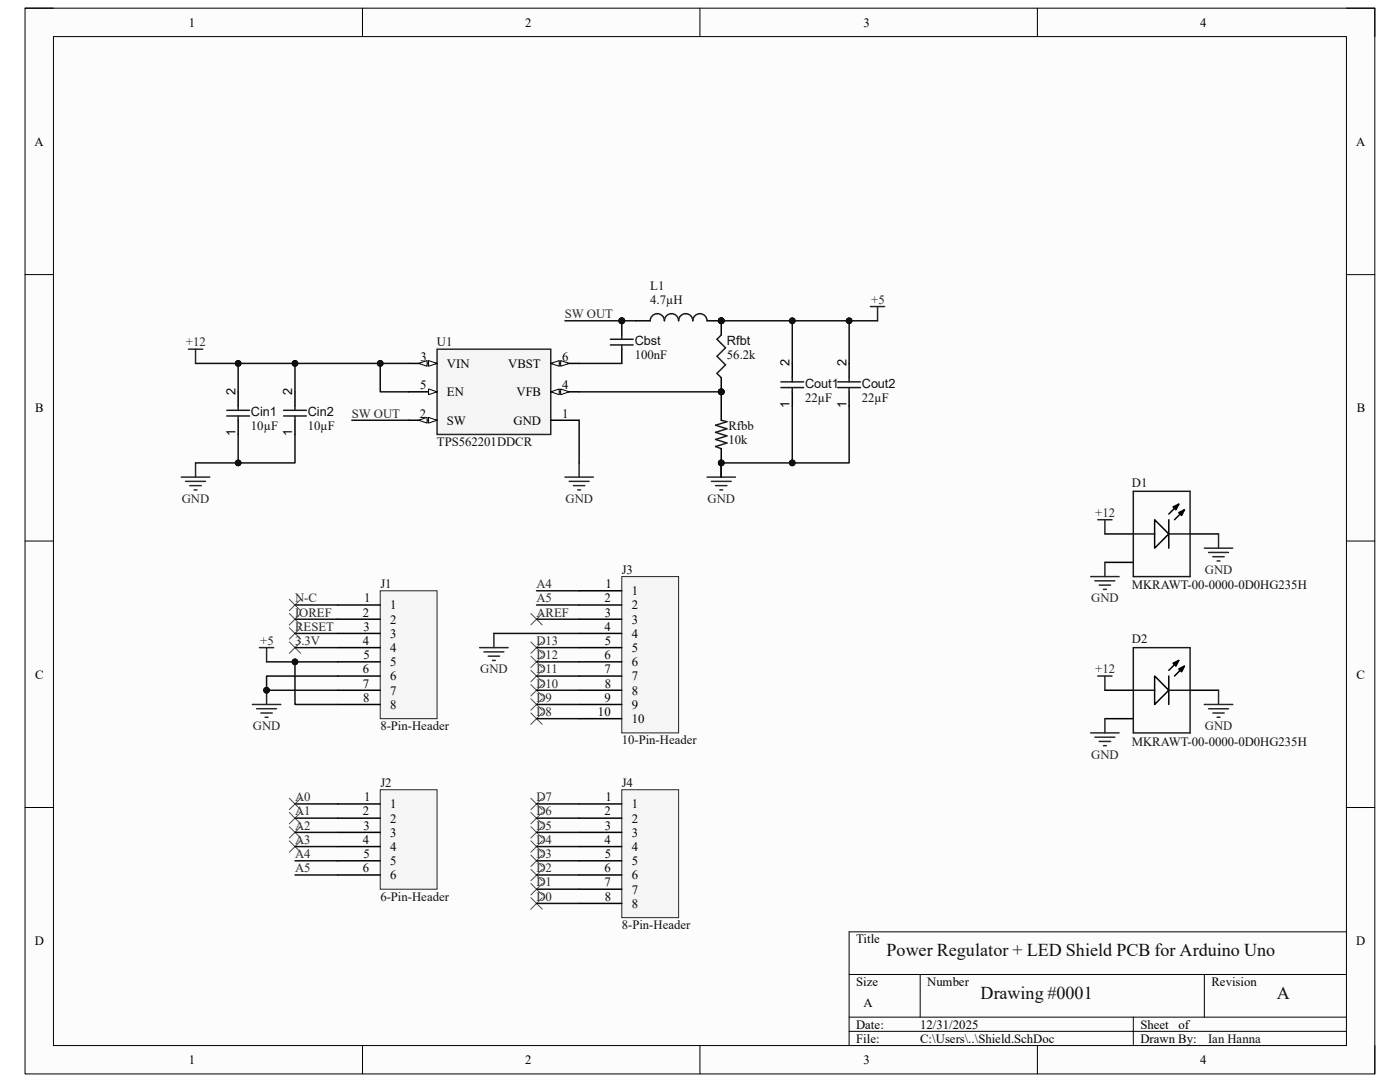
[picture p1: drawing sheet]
<svg xmlns="http://www.w3.org/2000/svg" width="279mm" height="216mm" viewBox="0 0 279 216" stroke-linecap="round" stroke-linejoin="round" font-family="sans-serif">
<path d="M5 1.6h269.4v212.7h-269.4z" fill-rule="evenodd" fill="#fcfcfc"/>
<path d="M5 1.6h269.4v212.7h-269.4z" fill="none" stroke="#000" stroke-width=".2"/>
<path d="M10.7 7.3h258v201.3h-258z" fill-rule="evenodd" fill="#fcfcfc"/>
<g fill="none" stroke="#000" stroke-width=".2">
<path d="M5 1.6h5.7M10.7 7.3h258v201.3h-258zM72.3 1.6v5.7M139.7 1.6v5.7M207 1.6v5.7M268.7 1.6h5.7v5.7M5 54.8h5.7M268.7 54.8h5.7M5 108h5.7M268.7 108h5.7M5 161.1h5.7M268.7 161.1h5.7"/>
<path d="M169.5 194.4h99.2M183.6 194.4v8.6M240.3 194.4v8.6M268.7 185.9h-99.2v22.7M72.3 208.6v5.7M139.7 208.6v5.7M169.5 203h99.2M169.5 205.8h99.2M207 208.6v5.7M226.2 203v5.6M274.4 208.6v5.7"/>
</g>
<path d="M220.5 106.5h5.7M220.5 112.2h5.7M237.5 106.5h5.7" fill="none" stroke="#000" stroke-width=".3"/>
<path d="M230.4 103.7l2.9 2.8-2.9 2.9z" fill="#fefefe"/>
<path d="M230.4 103.7l2.9 2.8-2.9 2.9zM233.3 103.7v5.7M234.1 101.2l1.1-.6-.5 1.1zM235.2 102.3l1.2-.6-.6 1.2zM235.2 100.6l-1.9 2M236.4 101.7l-2 2M220.5 137.7h5.7M237.5 137.7h5.7M220.5 143.4h5.7" fill="none" stroke="#000" stroke-width=".3"/>
<path d="M234.1 101.2l1.1-.6-.5 1.1zM235.2 102.3l1.2-.6-.6 1.2z" fill="#000"/>
<path d="M226.2 98h11.3v17.1h-11.3zM226.2 106.5h4.2M233.3 106.5h4.2" fill="none" stroke="#1c1c1c" stroke-width=".3"/>
<path d="M230.4 134.9l2.9 2.8-2.9 2.9z" fill="#fefefe"/>
<path d="M230.4 134.9l2.9 2.8-2.9 2.9zM233.3 134.9v5.7M234.1 132.3l1.1-.5-.5 1.1zM235.2 133.5l1.2-.6-.6 1.1zM235.2 131.8l-1.9 2M236.4 132.9l-2 2" fill="none" stroke="#000" stroke-width=".3"/>
<path d="M234.1 132.3l1.1-.5-.5 1.1zM235.2 133.5l1.2-.6-.6 1.1z" fill="#000"/>
<path d="M226.2 129.2h11.3v17h-11.3zM226.2 137.7h4.2M233.3 137.7h4.2" fill="none" stroke="#1c1c1c" stroke-width=".3"/>
<circle cx="143.9" cy="64" r=".57" fill="#0e0e0e"/>
<circle cx="143.9" cy="64" r=".57" fill="none" stroke="#0e0e0e" stroke-width=".2"/>
<path d="M126.9 64h2.9M141.1 64h2.8" fill="none" stroke="#000" stroke-width=".3"/>
<circle cx="143.9" cy="64" r=".57" fill="#0e0e0e"/>
<circle cx="143.9" cy="64" r=".57" fill="none" stroke="#0e0e0e" stroke-width=".2"/>
<path d="M129.8 64a1.42 1.42 0 0 1 1.4-1.4 1.42 1.42 0 0 1 1.4 1.4 1.42 1.42 0 0 1 1.4-1.4 1.42 1.42 0 0 1 1.4 1.4 1.42 1.42 0 0 1 1.4-1.4 1.42 1.42 0 0 1 1.5 1.4 1.42 1.42 0 0 1 1.4-1.4 1.42 1.42 0 0 1 1.4 1.4" fill="none" stroke="#1c1c1c" stroke-width=".3"/>
<path d="M87.2 69.7h22.7v17h-22.7z" fill-rule="evenodd" fill="#f5f5f5"/>
<path d="M87.2 69.7h22.7v17h-22.7z" fill="none" stroke="#262626" stroke-width=".3"/>
<path d="M81.6 72.5h5.6" fill="none" stroke="#000" stroke-width=".3"/>
<path d="M85.5 72l1.7 .5-1.7 .6z" fill="#fbfbfb"/>
<path d="M85.5 72l1.7 .5-1.7 .6z" fill="none" stroke="#000" stroke-width=".2"/>
<path d="M83.5 72.5l1.7-.6v1.2z" fill="#fbfbfb"/>
<path d="M83.5 72.5l1.7-.6v1.2z" fill="none" stroke="#000" stroke-width=".2"/>
<path d="M81.6 78.2h5.6" fill="none" stroke="#000" stroke-width=".3"/>
<path d="M85.5 77.6l1.7 .6-1.7 .6z" fill="#fbfbfb"/>
<path d="M85.5 77.6l1.7 .6-1.7 .6z" fill="none" stroke="#000" stroke-width=".2"/>
<path d="M81.6 83.9h5.6" fill="none" stroke="#000" stroke-width=".3"/>
<path d="M85.5 83.3l1.7 .6-1.7 .5z" fill="#fbfbfb"/>
<path d="M85.5 83.3l1.7 .6-1.7 .5z" fill="none" stroke="#000" stroke-width=".2"/>
<path d="M83.5 83.9l1.7-.6v1.1z" fill="#fbfbfb"/>
<path d="M83.5 83.9l1.7-.6v1.1z" fill="none" stroke="#000" stroke-width=".2"/>
<path d="M109.9 72.5h5.7" fill="none" stroke="#000" stroke-width=".3"/>
<path d="M109.9 72.5l1.7-.5v1.1z" fill="#fbfbfb"/>
<path d="M109.9 72.5l1.7-.5v1.1z" fill="none" stroke="#000" stroke-width=".2"/>
<path d="M111.9 72l1.7 .5-1.7 .6z" fill="#fbfbfb"/>
<path d="M111.9 72l1.7 .5-1.7 .6z" fill="none" stroke="#000" stroke-width=".2"/>
<path d="M109.9 78.2h5.7" fill="none" stroke="#000" stroke-width=".3"/>
<path d="M109.9 78.2l1.7-.6v1.2z" fill="#fbfbfb"/>
<path d="M109.9 78.2l1.7-.6v1.2z" fill="none" stroke="#000" stroke-width=".2"/>
<path d="M111.9 77.6l1.7 .6-1.7 .6z" fill="#fbfbfb"/>
<path d="M111.9 77.6l1.7 .6-1.7 .6z" fill="none" stroke="#000" stroke-width=".2"/>
<path d="M109.9 83.9h5.7" fill="none" stroke="#000" stroke-width=".3"/>
<circle cx="143.9" cy="64" r=".57" fill="#0e0e0e"/>
<circle cx="143.9" cy="64" r=".57" fill="none" stroke="#0e0e0e" stroke-width=".2"/>
<circle cx="143.9" cy="78.2" r=".57" fill="#0e0e0e"/>
<circle cx="143.9" cy="78.2" r=".57" fill="none" stroke="#0e0e0e" stroke-width=".2"/>
<path d="M143.9 64v2.8" fill="none" stroke="#000" stroke-width=".3"/>
<circle cx="143.9" cy="64" r=".57" fill="#0e0e0e"/>
<circle cx="143.9" cy="64" r=".57" fill="none" stroke="#0e0e0e" stroke-width=".2"/>
<path d="M143.9 75.4v2.8" fill="none" stroke="#000" stroke-width=".3"/>
<circle cx="143.9" cy="78.2" r=".57" fill="#0e0e0e"/>
<circle cx="143.9" cy="78.2" r=".57" fill="none" stroke="#0e0e0e" stroke-width=".2"/>
<path d="M143.9 66.8l-.8 .9 1.7 1.7-1.7 1.7 1.7 1.7-1.7 1.7 .8 .9" fill="none" stroke="#1c1c1c" stroke-width=".3"/>
<path d="M112.7 95.2h5.7M113.6 96h4M114.4 96.9h2.3M115.3 97.8h.6M115.6 92.4v2.8M141.1 95.2h5.7M142 96h3.9M142.8 96.9h2.3M143.7 97.8h.5M143.9 92.4v2.8" fill="none" stroke="#262626" stroke-width=".3"/>
<circle cx="143.9" cy="92.4" r=".57" fill="#0e0e0e"/>
<circle cx="143.9" cy="92.4" r=".57" fill="none" stroke="#0e0e0e" stroke-width=".2"/>
<g fill="none" stroke="#262626" stroke-width=".3">
<path d="M37.6 69.7h2.8M39 69.7v2.8M173.7 61.2h2.9M175.1 61.2v2.8M36.2 95.2h5.7M37 96h4M37.9 96.9h2.3M38.7 97.8h.6M39 92.4v2.8M217.7 115.1h5.6M218.5 115.9h4M219.1 103.7h2.8"/>
<path d="M219.4 116.8h2.2M220.2 117.6h.6M220.5 103.7v2.8M220.5 112.2v2.9M240.3 109.4h5.7M241.2 110.2h4M242.1 111.1h2.2M242.9 111.9h.6M243.2 106.5v2.9M219.1 134.9h2.8M220.5 134.9v2.8M243.2 137.7v2.9"/>
<path d="M217.7 146.2h5.6M218.5 147.1h4M219.4 147.9h2.2M220.2 148.8h.6M220.5 143.4v2.8M240.3 140.6h5.7M241.2 141.4h4M242.1 142.3h2.2M242.9 143.1h.6"/>
</g>
<path d="M75.9 157.6h11.3v19.8h-11.3z" fill-rule="evenodd" fill="#f5f5f5"/>
<path d="M75.9 157.6h11.3v19.8h-11.3z" fill="none" stroke="#262626" stroke-width=".2"/>
<path d="M67.4 160.4h8.5M67.4 163.3h8.5M67.4 166.1h8.5M67.4 168.9h8.5M67.4 171.8h8.5M67.4 174.6h8.5" fill="none" stroke="#000" stroke-width=".3"/>
<path d="M75.9 117.9h11.3v25.5h-11.3z" fill-rule="evenodd" fill="#f5f5f5"/>
<path d="M75.9 117.9h11.3v25.5h-11.3z" fill="none" stroke="#262626" stroke-width=".2"/>
<path d="M67.4 120.7h8.5M67.4 123.6h8.5M67.4 126.4h8.5M67.4 129.2h8.5M67.4 132.1h8.5M67.4 134.9h8.5M67.4 137.7h8.5M67.4 140.6h8.5" fill="none" stroke="#000" stroke-width=".3"/>
<path d="M124.1 157.6h11.3v25.5h-11.3z" fill-rule="evenodd" fill="#f5f5f5"/>
<path d="M124.1 157.6h11.3v25.5h-11.3z" fill="none" stroke="#262626" stroke-width=".2"/>
<path d="M115.6 160.4h8.5M115.6 163.3h8.5M115.6 166.1h8.5M115.6 168.9h8.5M115.6 171.8h8.5M115.6 174.6h8.5M115.6 177.4h8.5M115.6 180.3h8.5" fill="none" stroke="#000" stroke-width=".3"/>
<path d="M53.2 137.7v2.9M50.4 140.6h5.6M51.2 141.4h4M52.1 142.3h2.2M52.9 143.1h.6" fill="none" stroke="#262626" stroke-width=".3"/>
<circle cx="53.2" cy="137.7" r=".57" fill="#0e0e0e"/>
<circle cx="53.2" cy="137.7" r=".57" fill="none" stroke="#0e0e0e" stroke-width=".2"/>
<path d="M51.8 129.2h2.8M53.2 129.2v2.9M95.7 129.2h5.7M96.6 130.1h4M97.4 130.9h2.3M98.3 131.8h.6M98.6 126.4v2.8" fill="none" stroke="#262626" stroke-width=".3"/>
<g fill="none" stroke="#4c4c4c" stroke-width=".2">
<path d="M57.7 119.6l2.3 2.3M60 119.6l-2.3 2.3M57.7 122.4l2.3 2.3M57.7 125.3l2.3 2.2M57.7 128.1l2.3 2.3M60 122.4l-2.3 2.3M60 125.3l-2.3 2.2M60 128.1l-2.3 2.3M105.9 122.4l2.3 2.3M105.9 128.1l2.3 2.3M105.9 130.9l2.3 2.3M105.9 133.8l2.3 2.2"/>
<path d="M105.9 136.6l2.3 2.3M105.9 139.4l2.3 2.3M108.2 122.4l-2.3 2.3M108.2 128.1l-2.3 2.3M108.2 130.9l-2.3 2.3M108.2 133.8l-2.3 2.2M108.2 136.6l-2.3 2.3M108.2 139.4l-2.3 2.3M57.7 159.3l2.3 2.3M60 159.3l-2.3 2.3M105.9 142.3l2.3 2.2M105.9 159.3l2.3 2.3"/>
<path d="M108.2 142.3l-2.3 2.2M108.2 159.3l-2.3 2.3M57.7 162.1l2.3 2.3M57.7 165l2.3 2.2M57.7 167.8l2.3 2.3M60 162.1l-2.3 2.3M60 165l-2.3 2.2M60 167.8l-2.3 2.3M105.9 162.1l2.3 2.3M105.9 165l2.3 2.2M105.9 167.8l2.3 2.3M105.9 170.6l2.3 2.3"/>
<path d="M105.9 173.5l2.3 2.2M105.9 176.3l2.3 2.3M105.9 179.1l2.3 2.3M108.2 162.1l-2.3 2.3M108.2 165l-2.3 2.2M108.2 167.8l-2.3 2.3M108.2 170.6l-2.3 2.3M108.2 173.5l-2.3 2.2M108.2 176.3l-2.3 2.3M108.2 179.1l-2.3 2.3"/>
</g>
<circle cx="124.1" cy="64" r=".57" fill="#0e0e0e"/>
<circle cx="124.1" cy="64" r=".57" fill="none" stroke="#0e0e0e" stroke-width=".2"/>
<path d="M124.1 64v2.8" fill="none" stroke="#000" stroke-width=".3"/>
<circle cx="124.1" cy="64" r=".57" fill="#0e0e0e"/>
<circle cx="124.1" cy="64" r=".57" fill="none" stroke="#0e0e0e" stroke-width=".2"/>
<path d="M47.5 78.2v2.8M58.9 78.2v2.8M124.1 69.7v2.8M158.1 72.5v2.9M158.1 78.2v2.8M169.5 72.5v2.9M169.5 78.2v2.8M47.5 83.9v2.8M58.9 83.9v2.8" fill="none" stroke="#000" stroke-width=".3"/>
<g fill="none" stroke="#1c1c1c" stroke-width=".3">
<path d="M121.8 68.8h4.6M121.8 67.7h4.6M124.1 66.8v.9M124.1 68.8v.9M155.9 76.2h4.5M155.9 77.3h4.5M158.1 75.4v.8M158.1 77.3v.9M167.2 76.2h4.5M167.2 77.3h4.5M169.5 75.4v.8M169.5 77.3v.9"/>
<path d="M45.3 81.9h4.5M45.3 83h4.5M47.5 81v.9M47.5 83v.9M56.6 81.9h4.5M56.6 83h4.5M58.9 81v.9M58.9 83v.9"/>
</g>
<circle cx="143.9" cy="78.2" r=".57" fill="#0e0e0e"/>
<circle cx="143.9" cy="78.2" r=".57" fill="none" stroke="#0e0e0e" stroke-width=".2"/>
<path d="M143.9 83.9l1.2 .2-2.3 .8 2.3 .7-2.3 .7 2.3 .7-2.3 .7 2.3 .7-2.3 .7 1.1 .4" fill="none" stroke="#1c1c1c" stroke-width=".3"/>
<path d="M143.9 78.2v5.7M143.9 89.5v5.7" fill="none" stroke="#000" stroke-width=".3"/>
<circle cx="143.9" cy="78.2" r=".57" fill="#0e0e0e"/>
<circle cx="143.9" cy="78.2" r=".57" fill="none" stroke="#0e0e0e" stroke-width=".2"/>
<path d="M124.1 115.1h11.3v31.1h-11.3z" fill-rule="evenodd" fill="#f5f5f5"/>
<path d="M124.1 115.1h11.3v31.1h-11.3z" fill="none" stroke="#262626" stroke-width=".2"/>
<path d="M115.6 117.9h8.5M115.6 120.7h8.5M115.6 123.6h8.5M115.6 126.4h8.5M115.6 129.2h8.5M115.6 132.1h8.5M115.6 134.9h8.5M115.6 137.7h8.5M115.6 140.6h8.5M115.6 143.4h8.5" fill="none" stroke="#000" stroke-width=".3"/>
<g fill="none" stroke="#0e0e0e" stroke-width=".3">
<path d="M107.1 117.9h8.5M53.2 132.1h14.2M107.1 120.7h8.5M107.1 129.2h8.5M107.1 132.1h8.5M107.1 134.9h8.5M107.1 137.7h8.5M107.1 140.6h8.5M107.1 143.4h8.5M58.9 160.4h8.5M58.9 163.3h8.5M58.9 166.1h8.5"/>
<path d="M58.9 168.9h8.5M58.9 171.8h8.5M58.9 174.6h8.5M107.1 160.4h8.5M107.1 163.3h8.5M107.1 166.1h8.5M107.1 168.9h8.5M107.1 171.8h8.5M107.1 174.6h8.5M107.1 177.4h8.5M107.1 180.3h8.5"/>
</g>
<circle cx="58.9" cy="132.1" r=".57" fill="#0e0e0e"/>
<circle cx="58.9" cy="132.1" r=".57" fill="none" stroke="#0e0e0e" stroke-width=".2"/>
<path d="M58.9 132.1v8.5h8.5" fill="none" stroke="#0e0e0e" stroke-width=".3"/>
<circle cx="58.9" cy="132.1" r=".57" fill="#0e0e0e"/>
<circle cx="58.9" cy="132.1" r=".57" fill="none" stroke="#0e0e0e" stroke-width=".2"/>
<path d="M58.9 129.2h8.5M58.9 126.4h8.5M58.9 123.6h8.5M58.9 120.7h8.5M67.4 134.9h-14.2v2.8h14.2" fill="none" stroke="#0e0e0e" stroke-width=".3"/>
<circle cx="53.2" cy="137.7" r=".57" fill="#0e0e0e"/>
<circle cx="53.2" cy="137.7" r=".57" fill="none" stroke="#0e0e0e" stroke-width=".2"/>
<path d="M112.7 64h11.4M98.6 126.4h17M107.1 123.6h8.5" fill="none" stroke="#0e0e0e" stroke-width=".3"/>
<circle cx="124.1" cy="64" r=".57" fill="#0e0e0e"/>
<circle cx="124.1" cy="64" r=".57" fill="none" stroke="#0e0e0e" stroke-width=".2"/>
<path d="M124.1 64h2.8" fill="none" stroke="#0e0e0e" stroke-width=".3"/>
<circle cx="124.1" cy="64" r=".57" fill="#0e0e0e"/>
<circle cx="124.1" cy="64" r=".57" fill="none" stroke="#0e0e0e" stroke-width=".2"/>
<path d="M115.6 72.5h8.5M115.6 78.2h28.3" fill="none" stroke="#0e0e0e" stroke-width=".3"/>
<circle cx="143.9" cy="78.2" r=".57" fill="#0e0e0e"/>
<circle cx="143.9" cy="78.2" r=".57" fill="none" stroke="#0e0e0e" stroke-width=".2"/>
<path d="M143.9 64h31.2M115.6 83.9v8.5" fill="none" stroke="#0e0e0e" stroke-width=".3"/>
<circle cx="143.9" cy="64" r=".57" fill="#0e0e0e"/>
<circle cx="143.9" cy="64" r=".57" fill="none" stroke="#0e0e0e" stroke-width=".2"/>
<circle cx="158.1" cy="64" r=".57" fill="#0e0e0e"/>
<circle cx="158.1" cy="64" r=".57" fill="none" stroke="#0e0e0e" stroke-width=".2"/>
<circle cx="169.5" cy="64" r=".57" fill="#0e0e0e"/>
<circle cx="169.5" cy="64" r=".57" fill="none" stroke="#0e0e0e" stroke-width=".2"/>
<path d="M169.5 64v8.5" fill="none" stroke="#0e0e0e" stroke-width=".3"/>
<circle cx="169.5" cy="64" r=".57" fill="#0e0e0e"/>
<circle cx="169.5" cy="64" r=".57" fill="none" stroke="#0e0e0e" stroke-width=".2"/>
<path d="M158.1 64v8.5" fill="none" stroke="#0e0e0e" stroke-width=".3"/>
<circle cx="158.1" cy="64" r=".57" fill="#0e0e0e"/>
<circle cx="158.1" cy="64" r=".57" fill="none" stroke="#0e0e0e" stroke-width=".2"/>
<path d="M169.5 81v11.4h-25.6" fill="none" stroke="#0e0e0e" stroke-width=".3"/>
<circle cx="158.1" cy="92.4" r=".57" fill="#0e0e0e"/>
<circle cx="158.1" cy="92.4" r=".57" fill="none" stroke="#0e0e0e" stroke-width=".2"/>
<circle cx="143.9" cy="92.4" r=".57" fill="#0e0e0e"/>
<circle cx="143.9" cy="92.4" r=".57" fill="none" stroke="#0e0e0e" stroke-width=".2"/>
<path d="M158.1 81v11.4" fill="none" stroke="#0e0e0e" stroke-width=".3"/>
<circle cx="158.1" cy="92.4" r=".57" fill="#0e0e0e"/>
<circle cx="158.1" cy="92.4" r=".57" fill="none" stroke="#0e0e0e" stroke-width=".2"/>
<path d="M39 72.5h42.6" fill="none" stroke="#0e0e0e" stroke-width=".3"/>
<circle cx="75.9" cy="72.5" r=".57" fill="#0e0e0e"/>
<circle cx="75.9" cy="72.5" r=".57" fill="none" stroke="#0e0e0e" stroke-width=".2"/>
<circle cx="58.9" cy="72.5" r=".57" fill="#0e0e0e"/>
<circle cx="58.9" cy="72.5" r=".57" fill="none" stroke="#0e0e0e" stroke-width=".2"/>
<circle cx="47.5" cy="72.5" r=".57" fill="#0e0e0e"/>
<circle cx="47.5" cy="72.5" r=".57" fill="none" stroke="#0e0e0e" stroke-width=".2"/>
<path d="M58.9 72.5v5.7" fill="none" stroke="#0e0e0e" stroke-width=".3"/>
<circle cx="58.9" cy="72.5" r=".57" fill="#0e0e0e"/>
<circle cx="58.9" cy="72.5" r=".57" fill="none" stroke="#0e0e0e" stroke-width=".2"/>
<path d="M47.5 72.5v5.7" fill="none" stroke="#0e0e0e" stroke-width=".3"/>
<circle cx="47.5" cy="72.5" r=".57" fill="#0e0e0e"/>
<circle cx="47.5" cy="72.5" r=".57" fill="none" stroke="#0e0e0e" stroke-width=".2"/>
<path d="M58.9 86.7v5.7h-19.9" fill="none" stroke="#0e0e0e" stroke-width=".3"/>
<circle cx="47.5" cy="92.4" r=".57" fill="#0e0e0e"/>
<circle cx="47.5" cy="92.4" r=".57" fill="none" stroke="#0e0e0e" stroke-width=".2"/>
<path d="M47.5 86.7v5.7" fill="none" stroke="#0e0e0e" stroke-width=".3"/>
<circle cx="47.5" cy="92.4" r=".57" fill="#0e0e0e"/>
<circle cx="47.5" cy="92.4" r=".57" fill="none" stroke="#0e0e0e" stroke-width=".2"/>
<path d="M75.9 72.5v5.7h5.7" fill="none" stroke="#0e0e0e" stroke-width=".3"/>
<circle cx="75.9" cy="72.5" r=".57" fill="#0e0e0e"/>
<circle cx="75.9" cy="72.5" r=".57" fill="none" stroke="#0e0e0e" stroke-width=".2"/>
<path d="M70.2 83.9h11.4M143.9 92.4v2.8" fill="none" stroke="#0e0e0e" stroke-width=".3"/>
<circle cx="143.9" cy="92.4" r=".57" fill="#0e0e0e"/>
<circle cx="143.9" cy="92.4" r=".57" fill="none" stroke="#0e0e0e" stroke-width=".2"/>
<g font-size="3.6" fill="#0e0e0e">
<text x="177" y="190.8">Power Regulator + LED Shield PCB for Arduino Uno</text>
<text x="195.7" y="199.3">Drawing #0001</text>
<text x="254.8" y="199.3">A</text>
</g>
<g font-size="2.5">
<text x="37.7" y="5.3">1</text>
<text x="104.8" y="5.3">2</text>
<text x="172.3" y="5.3">3</text>
<text x="239.5" y="5.3">4</text>
<text x="6.9" y="29.1">A</text>
<text x="270.6" y="29.1">A</text>
<text x="83.9" y="72">3</text>
<text x="112.2" y="72">6</text>
<text x="83.9" y="77.6">5</text>
<text x="89.2" y="73.4">VIN</text>
<text x="101.4" y="73.4">VBST</text>
<text x="112.2" y="77.6">4</text>
<text x="157.6" y="73.1" transform="rotate(-90 157.6 73.1)">2</text>
<text x="168.9" y="73.1" transform="rotate(-90 168.9 73.1)">2</text>
<text x="7" y="82.3">B</text>
<text x="47" y="78.7" transform="rotate(-90 47 78.7)">2</text>
<text x="58.3" y="78.7" transform="rotate(-90 58.3 78.7)">2</text>
<text x="83.8" y="83.3">2</text>
<text x="89.2" y="79">EN</text>
<text x="103.1" y="79">VFB</text>
<text x="112.2" y="83.3">1</text>
<text x="157.6" y="81.4" transform="rotate(-90 157.6 81.4)">1</text>
<text x="168.9" y="81.4" transform="rotate(-90 168.9 81.4)">1</text>
<text x="270.8" y="82.3">B</text>
<text x="47" y="87.1" transform="rotate(-90 47 87.1)">1</text>
<text x="58.3" y="87.1" transform="rotate(-90 58.3 87.1)">1</text>
<text x="89.2" y="84.7">SW</text>
<text x="102.5" y="84.7">GND</text>
<text x="120.9" y="117.3">1</text>
<text x="126.1" y="118.7">1</text>
<text x="72.4" y="123">2</text>
<text x="72.6" y="125.9">3</text>
<text x="72.6" y="120.2">1</text>
<text x="77.9" y="121.6">1</text>
<text x="77.9" y="124.4">2</text>
<text x="120.6" y="120.2">2</text>
<text x="120.6" y="125.9">4</text>
<text x="120.7" y="123">3</text>
<text x="126.1" y="121.6">2</text>
<text x="126.1" y="124.4">3</text>
<text x="72.4" y="128.7">4</text>
<text x="72.5" y="131.5">5</text>
<text x="77.9" y="127.3">3</text>
<text x="77.9" y="130.1">4</text>
<text x="120.6" y="131.5">6</text>
<text x="120.7" y="128.7">5</text>
<text x="126.1" y="127.3">4</text>
<text x="126.1" y="130.1">5</text>
<text x="7" y="135.4">C</text>
<text x="72.4" y="134.4">6</text>
<text x="72.4" y="137.2">7</text>
<text x="77.9" y="132.9">5</text>
<text x="77.9" y="135.8">6</text>
<text x="120.6" y="134.4">7</text>
<text x="120.7" y="137.2">8</text>
<text x="126.1" y="132.9">6</text>
<text x="126.1" y="135.8">7</text>
<text x="270.7" y="135.4">C</text>
<text x="72.5" y="140">8</text>
<text x="77.9" y="138.6">7</text>
<text x="77.9" y="141.4">8</text>
<text x="119.3" y="142.9">10</text>
<text x="120.6" y="140">9</text>
<text x="126.1" y="138.6">8</text>
<text x="126.1" y="141.4">9</text>
<text x="126.1" y="144.3">10</text>
<text x="72.6" y="159.9">1</text>
<text x="77.9" y="161.3">1</text>
<text x="120.9" y="159.9">1</text>
<text x="126.1" y="161.3">1</text>
<text x="72.4" y="162.7">2</text>
<text x="72.6" y="165.5">3</text>
<text x="77.9" y="164.1">2</text>
<text x="77.9" y="167">3</text>
<text x="120.6" y="162.7">2</text>
<text x="120.7" y="165.5">3</text>
<text x="126.1" y="164.1">2</text>
<text x="126.1" y="167">3</text>
<text x="72.4" y="168.4">4</text>
<text x="72.5" y="171.2">5</text>
<text x="77.9" y="169.8">4</text>
<text x="77.9" y="172.6">5</text>
<text x="120.6" y="168.4">4</text>
<text x="120.7" y="171.2">5</text>
<text x="126.1" y="169.8">4</text>
<text x="126.1" y="172.6">5</text>
<text x="72.4" y="174">6</text>
<text x="77.9" y="175.5">6</text>
<text x="120.6" y="174">6</text>
<text x="120.6" y="176.9">7</text>
<text x="120.7" y="179.7">8</text>
<text x="126.1" y="175.5">6</text>
<text x="126.1" y="178.3">7</text>
<text x="126.1" y="181.1">8</text>
<text x="6.9" y="188.6">D</text>
<text x="170.9" y="188.2">Title</text>
<text x="270.7" y="188.6">D</text>
<text x="170.9" y="196.7">Size</text>
<text x="185" y="196.7">Number</text>
<text x="241.8" y="196.7">Revision</text>
<text x="172.3" y="201">A</text>
<text x="170.9" y="205.2">Date:</text>
<text x="170.9" y="208.1">File:</text>
<text x="183.6" y="205.2">12/31/2025</text>
<text x="183.7" y="208.1">C:\Users\..\Shield.SchDoc</text>
<text x="227.6" y="208.1">Drawn By:</text>
<text x="227.6" y="205.2">Sheet</text>
<text x="235.2" y="205.2">of</text>
<text x="37.7" y="212.3">1</text>
<text x="104.8" y="212.3">2</text>
<text x="172.3" y="212.3">3</text>
<text x="239.5" y="212.3">4</text>
</g>
<g font-size="2.5" fill="#0e0e0e">
<text x="129.8" y="57.8">L1</text>
<text x="129.8" y="60.6">4.7µH</text>
<text x="87.2" y="69.1">U1</text>
<text x="126.7" y="71.7">100nF</text>
<text x="126.7" y="68.9">Cbst</text>
<text x="145.1" y="71.7">56.2k</text>
<text x="145.1" y="68.9">Rfbt</text>
<text x="160.7" y="77.4">Cout1</text>
<text x="172" y="77.4">Cout2</text>
<text x="50.1" y="83.1">Cin1</text>
<text x="61.4" y="83.1">Cin2</text>
<text x="160.7" y="80.2">22µF</text>
<text x="172" y="80.2">22µF</text>
<text x="50.1" y="85.9">10µF</text>
<text x="61.4" y="85.9">10µF</text>
<text x="87.2" y="89">TPS562201DDCR</text>
<text x="145.4" y="88.7">10k</text>
<text x="145.4" y="85.9">Rfbb</text>
<text x="225.9" y="97.2">D1</text>
<text x="75.9" y="117.3">J1</text>
<text x="124.1" y="114.5">J3</text>
<text x="225.9" y="117.6">MKRAWT-00-0000-0D0HG235H</text>
<text x="225.9" y="128.4">D2</text>
<text x="75.9" y="145.7">8-Pin-Header</text>
<text x="124.1" y="148.5">10-Pin-Header</text>
<text x="225.9" y="148.8">MKRAWT-00-0000-0D0HG235H</text>
<text x="75.9" y="157">J2</text>
<text x="124.1" y="157">J4</text>
<text x="75.9" y="179.7">6-Pin-Header</text>
<text x="124.1" y="185.4">8-Pin-Header</text>
<text x="241.1" y="208.1">Ian Hanna</text>
</g>
<g font-size="2.5" fill="#262626">
<text x="112.7" y="63.5">SW OUT</text>
<text x="173.9" y="60.6">+5</text>
<text x="37.1" y="69.1">+12</text>
<text x="70.2" y="83.3">SW OUT</text>
<text x="36.3" y="100.3">GND</text>
<text x="112.9" y="100.3">GND</text>
<text x="141.2" y="100.3">GND</text>
<text x="218.6" y="103.2">+12</text>
<text x="107.1" y="117.3">A4</text>
<text x="240.5" y="114.5">GND</text>
<text x="58.9" y="120.2">N-C</text>
<text x="58.9" y="123">IOREF</text>
<text x="58.9" y="125.9">RESET</text>
<text x="107.1" y="120.2">A5</text>
<text x="107.1" y="123">AREF</text>
<text x="217.8" y="120.2">GND</text>
<text x="51.9" y="128.7">+5</text>
<text x="58.9" y="128.7">3.3V</text>
<text x="107.1" y="128.7">D13</text>
<text x="107.1" y="131.5">D12</text>
<text x="95.8" y="134.4">GND</text>
<text x="107.1" y="134.4">D11</text>
<text x="107.1" y="137.2">D10</text>
<text x="218.6" y="134.4">+12</text>
<text x="107.1" y="140">D9</text>
<text x="107.1" y="142.9">D8</text>
<text x="50.5" y="145.7">GND</text>
<text x="240.5" y="145.7">GND</text>
<text x="217.8" y="151.4">GND</text>
<text x="58.9" y="159.9">A0</text>
<text x="107.1" y="159.9">D7</text>
<text x="58.9" y="165.5">A2</text>
<text x="58.9" y="162.7">A1</text>
<text x="107.1" y="162.7">D6</text>
<text x="107.1" y="165.5">D5</text>
<text x="58.9" y="171.2">A4</text>
<text x="58.9" y="168.4">A3</text>
<text x="107.1" y="168.4">D4</text>
<text x="107.1" y="171.2">D3</text>
<text x="58.9" y="174">A5</text>
<text x="107.1" y="174">D2</text>
<text x="107.1" y="176.9">D1</text>
<text x="107.1" y="179.7">D0</text>
</g>
</svg>
